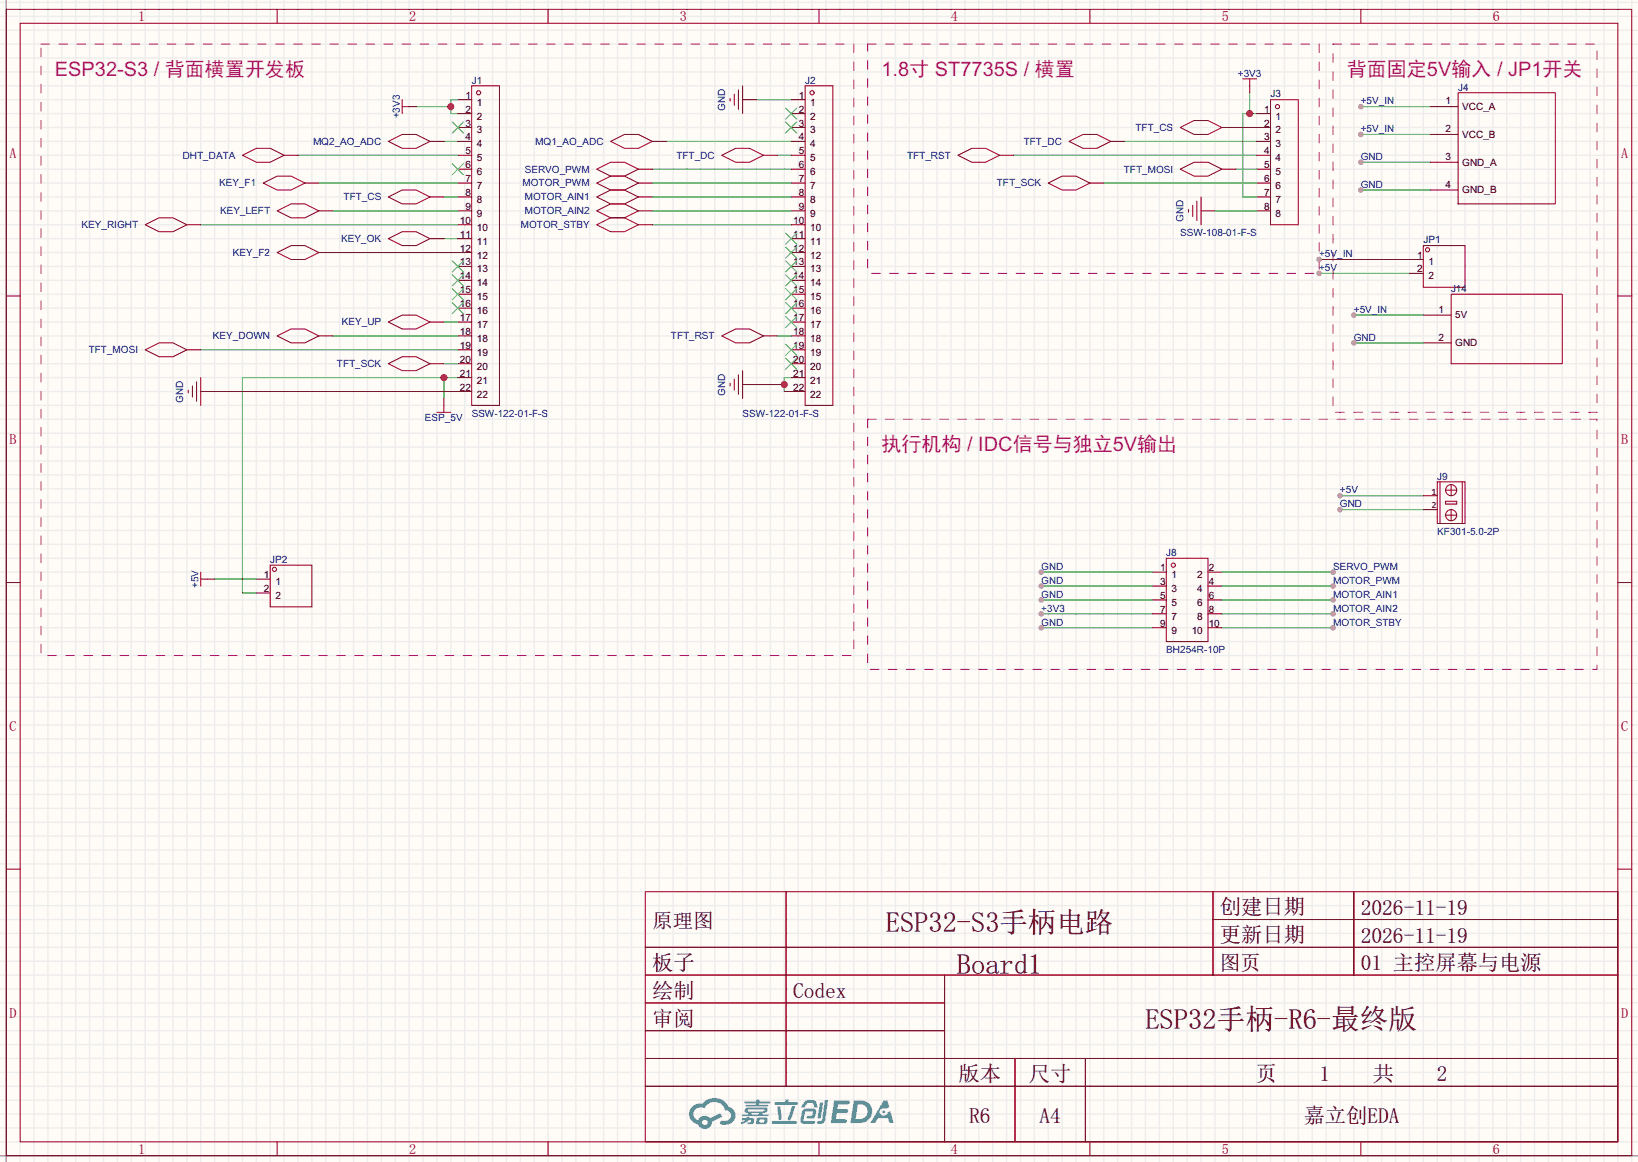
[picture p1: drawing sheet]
<svg xmlns="http://www.w3.org/2000/svg" width="299mm" height="212mm" viewBox="0 0 299 212" stroke-linecap="round" stroke-linejoin="round" font-family="sans-serif">
<path d="M0 0h299.5v212.4h-299.5z" fill="#fffcf7"/>
<g fill="none" stroke="#ededed" stroke-width=".25">
<path d="M0 .4h299.5M0 3h299.5M0 5.5h299.5M0 8.1h299.5M0 10.6h299.5M0 13.1h299.5M0 15.7h299.5M0 18.2h299.5M1.1 0v212.4M3.7 0v212.4M6.2 0v212.4M8.8 0v212.4"/>
<path d="M11.3 0v212.4M13.8 0v212.4M16.4 0v212.4M18.9 0v212.4M21.5 0v212.4M24 0v212.4M26.5 0v212.4M29.1 0v212.4M31.6 0v212.4M34.2 0v212.4M36.7 0v212.4M39.2 0v212.4"/>
<path d="M41.8 0v212.4M44.3 0v212.4M46.9 0v212.4M49.4 0v212.4M51.9 0v212.4M54.5 0v212.4M57 0v212.4M59.6 0v212.4M62.1 0v212.4M64.6 0v212.4M67.2 0v212.4M69.7 0v212.4"/>
<path d="M72.3 0v212.4M74.8 0v212.4M77.3 0v212.4M79.9 0v212.4M82.4 0v212.4M85 0v212.4M87.5 0v212.4M90 0v212.4M92.6 0v212.4M95.1 0v212.4M97.7 0v212.4M100.2 0v212.4"/>
<path d="M102.7 0v212.4M105.3 0v212.4M107.8 0v212.4M110.4 0v212.4M112.9 0v212.4M115.4 0v212.4M118 0v212.4M120.5 0v212.4M123.1 0v212.4M125.6 0v212.4M128.1 0v212.4M130.7 0v212.4"/>
<path d="M133.2 0v212.4M135.8 0v212.4M138.3 0v212.4M140.8 0v212.4M143.4 0v212.4M145.9 0v212.4M148.5 0v212.4M151 0v212.4M153.5 0v212.4M156.1 0v212.4M158.6 0v212.4M161.2 0v212.4"/>
<path d="M163.7 0v212.4M166.2 0v212.4M168.8 0v212.4M171.3 0v212.4M173.9 0v212.4M176.4 0v212.4M178.9 0v212.4M181.5 0v212.4M184 0v212.4M186.6 0v212.4M189.1 0v212.4M191.6 0v212.4"/>
<path d="M194.2 0v212.4M196.7 0v212.4M199.3 0v212.4M201.8 0v212.4M204.3 0v212.4M206.9 0v212.4M209.4 0v212.4M212 0v212.4M214.5 0v212.4M217 0v212.4M219.6 0v212.4M222.1 0v212.4"/>
<path d="M224.7 0v212.4M227.2 0v212.4M229.7 0v212.4M232.3 0v212.4M234.8 0v212.4M237.4 0v212.4M239.9 0v212.4M242.4 0v212.4M245 0v212.4M247.5 0v212.4M250.1 0v212.4M252.6 0v212.4"/>
<path d="M255.1 0v212.4M257.7 0v212.4M260.2 0v212.4M262.8 0v212.4M265.3 0v212.4M267.8 0v212.4M270.4 0v212.4M272.9 0v212.4M275.5 0v212.4M278 0v212.4M280.5 0v212.4M283.1 0v212.4"/>
<path d="M285.6 0v212.4M288.2 0v212.4M290.7 0v212.4M293.2 0v212.4M295.8 0v212.4M298.3 0v212.4M0 20.8h299.5M0 23.3h299.5M0 25.8h299.5M0 28.4h299.5M0 30.9h299.5M0 33.5h299.5"/>
<path d="M0 36h299.5M0 38.5h299.5M0 41.1h299.5M0 43.6h299.5M0 46.2h299.5M0 48.7h299.5M0 51.2h299.5M0 53.8h299.5M0 56.3h299.5M0 58.9h299.5M0 61.4h299.5M0 63.9h299.5"/>
<path d="M0 66.5h299.5M0 69h299.5M0 71.6h299.5M0 74.1h299.5M0 76.6h299.5M0 79.2h299.5M0 81.7h299.5M0 84.3h299.5M0 86.8h299.5M0 89.3h299.5M0 91.9h299.5M0 94.4h299.5"/>
<path d="M0 97h299.5M0 99.5h299.5M0 102h299.5M0 104.6h299.5M0 107.1h299.5M0 109.7h299.5M0 112.2h299.5M0 114.7h299.5M0 117.3h299.5M0 119.8h299.5M0 122.4h299.5M0 124.9h299.5"/>
<path d="M0 127.4h299.5M0 130h299.5M0 132.5h299.5M0 135.1h299.5M0 137.6h299.5M0 140.1h299.5M0 142.7h299.5M0 145.2h299.5M0 147.8h299.5M0 150.3h299.5M0 152.8h299.5M0 155.4h299.5"/>
<path d="M0 157.9h299.5M0 160.5h299.5M0 163h299.5M0 165.5h299.5M0 168.1h299.5M0 170.6h299.5M0 173.2h299.5M0 175.7h299.5M0 178.2h299.5M0 180.8h299.5M0 183.3h299.5M0 185.9h299.5"/>
<path d="M0 188.4h299.5M0 190.9h299.5M0 193.5h299.5M0 196h299.5M0 198.6h299.5M0 201.1h299.5M0 203.6h299.5M0 206.2h299.5M0 208.7h299.5M0 211.3h299.5"/>
</g>
<path d="M1.1 0v212.4M0 211.3h299.5" fill="none" stroke="#999" stroke-width=".25"/>
<g fill="none" stroke="#a10000" stroke-width=".18">
<path d="M1.1 1.7h297.2v209.6h-297.2zM3.7 4.3h292.1v204.4h-292.1zM50.7 1.7v2.6M100.2 1.7v2.6M149.7 1.7v2.6M199.3 1.7v2.6M248.8 1.7v2.6M1.1 54.1h2.6M295.8 54.1h2.5M1.1 106.5h2.6M295.8 106.5h2.5M1.1 158.9h2.6"/>
<path d="M295.8 158.9h2.5M118 163h177.8v45.7h-177.8zM118 173.2h177.8M118 178.2h177.8M143.7 163v35.6M172.7 178.2v30.5M221.8 163v15.2M221.8 168.1h74M247.5 163v15.2M118 183.3h54.7M118 193.5h177.8M118 188.4h54.7"/>
<path d="M118 198.6h177.8M185.6 193.5v15.2M198.4 193.5v15.2M50.7 208.7v2.6M100.2 208.7v2.6M149.7 208.7v2.6M199.3 208.7v2.6M248.8 208.7v2.6"/>
</g>
<g fill="#5487ff">
<path d="M152.5 201.1h1.6a1.34 1.34 0 0 1 1.2 .2 .37 .37 0 0 1-.3 .6h-1.7l-.2 .8h1.6a.37 .37 0 0 1 .4 .4 .37 .37 0 0 1-.4 .4h-1.7l-.2 1.1h.8a1.26 1.26 0 0 1 1.2 .1 .36 .36 0 0 1-.3 .6h-2.6z"/>
<path d="M161.5 201.2h.8l.3 1.2-.6 .3a.72 .72 0 0 0-1.1 .2 .72 .72 0 0 0 .3 1 .72 .72 0 0 0 1-.3l.1-.3 .5-.2 .6 2.2h-.8l-.3-.9h-1.8l-.5 .9h-.9z"/>
<path d="M149.9 201.5h.6l-.4 2.8a.31 .31 0 0 1-.3 .2 .31 .31 0 0 1-.3-.3z"/>
<path d="M150.8 201.1h.6l-.5 3.7a.97 .97 0 0 1-1.5 .5l.1-.4h.6l.2-.2z"/>
<path d="M147.1 201.4l.5-.3h1.3l.3 .4 .3 .9-.1 .1h-.5l-.3-.9h-.8l-.2 .1-.6 .8-.5-.1v-.1z"/>
<path d="M146.8 202.9l.4-.2h1.5a.69 .69 0 0 1 .5 .4 .69 .69 0 0 1-.1 .7 .74 .74 0 0 1-.8 .7h-.6a.27 .27 0 0 1-.2-.3 .27 .27 0 0 1 .3-.2l.6-.1 .2-.7h-1.4l-.3 1.7h1.9a.28 .28 0 0 1 .2 .3 .28 .28 0 0 1-.3 .3l-1.9-.1-.4-.2-.1-.5z"/>
<path d="M141.1 204.9h4.3a.28 .28 0 0 1 .3 .3 .28 .28 0 0 1-.3 .3h-4.2l-.1-.2z"/>
<path d="M144.8 202.2h.6l-.8 2.4a.3 .3 0 0 1-.4 .2 .3 .3 0 0 1-.2-.3z"/>
<path d="M142.1 202.2h.6l.2 2.2-.2 .3-.4-.2z"/>
<path d="M141.7 201.5l1.8-.1 .2-.4h.5l-.1 .4h1.5a.27 .27 0 0 1 .3 .3 .27 .27 0 0 1-.3 .3h-3.8l-.2-.1z"/>
<path d="M135.7 204.4h.8v-.2h.6l-.1 .2h.8a.7 .7 0 0 1-.5 1.1h-.6v-.4l.6-.1v-.2h-.4l-.5 .4-.8 .3-.2-.3 .8-.4h-.6z"/>
<path d="M136.1 201.3h2.1l.1-.3h.6l-.1 .3h1.9l.2 .3-.2 .1h-1.9l-.1 .2h1.6l.2 .2-.2 .2h-3.9l-.1-.4h1.8v-.2h-1.9l-.1-.1z"/>
<path d="M156.1 201.1l-.6 4.2h1.4a2.14 2.14 0 0 0 2.6-2.1 2.14 2.14 0 0 0-2.7-2.1zM156.8 201.9a1.37 1.37 0 0 1 1.8 1.1 1.37 1.37 0 0 1-1.5 1.6h-.7z"/>
<path d="M136.3 202.6a.47 .47 0 0 0-.2 .6 .47 .47 0 0 0 .6 .2l.1 .3h-1.1l-.1 .3h4.7l.2-.1-.1-.2h-1l.1-.3a.6 .6 0 0 0 .7-.2 .6 .6 0 0 0 0-.7h-3.5zM136.8 202.8h2.8l.1 .1-.1 .2h-2.8zM137.4 203.4h1.4l-.1 .3h-1.2z"/>
<path d="M138.4 204.5a.9 .9 0 0 0-.1 1 2.48 2.48 0 0 0 1.9-.2 .84 .84 0 0 0 0-1h-1.4zM138.9 204.7h.7l.1 .3-.2 .2-.7-.1z"/>
<path d="M126.6 202.3a1.91 1.91 0 0 0-.5 1.9 1.91 1.91 0 0 0 1.5 1.4 1.35 1.35 0 0 0 1.5 .8 1.35 1.35 0 0 0 1.1-1.3l1.9-.9-.4-.7-1.8 .9a1.41 1.41 0 0 0-2.3 .4 1.25 1.25 0 0 1-.6-1.8 1.25 1.25 0 0 1 1.8-.4 1.97 1.97 0 0 1 2-1.1 1.97 1.97 0 0 1 1.8 1.5 .96 .96 0 0 1 1 .8 .96 .96 0 0 1-.9 1.1h-.6a.39 .39 0 0 0-.5 .3 .39 .39 0 0 0 .4 .4 1.87 1.87 0 0 0 1.9-.5 1.87 1.87 0 0 0 .4-2l-.7-.6-.4-.2a2.86 2.86 0 0 0-4.8-.6h-.3a2.27 2.27 0 0 0-1.5 .6zM128.4 205.2a.5 .5 0 0 1 1 0 .5 .5 0 0 1-1 0z"/>
<circle cx="161.6" cy="203.3" r=".27"/>
</g>
<g fill="none" stroke="#870000" stroke-width=".18">
<path d="M83.7 18.2h2.5M144.7 18.2h2.5M83.7 38.5h2.5M83.7 36h2.5M83.7 33.5h2.5M83.7 30.9h2.5M83.7 28.4h2.5M83.7 25.8h2.5M83.7 23.3h2.5M83.7 20.8h2.5M144.7 38.5h2.5M144.7 36h2.5"/>
<path d="M144.7 33.5h2.5M144.7 30.9h2.5M144.7 28.4h2.5M144.7 25.8h2.5M144.7 23.3h2.5M144.7 20.8h2.5M229.7 38.5h2.6M229.7 36h2.6M229.7 33.5h2.6M229.7 30.9h2.6M229.7 28.4h2.6M229.7 25.8h2.6"/>
<path d="M229.7 23.3h2.6M229.7 20.8h2.6M83.7 58.9h2.5M83.7 56.3h2.5M83.7 53.8h2.5M83.7 51.2h2.5M83.7 48.7h2.5M83.7 46.2h2.5M83.7 43.6h2.5M83.7 41.1h2.5M144.7 58.9h2.5M144.7 56.3h2.5"/>
<path d="M144.7 53.8h2.5M144.7 51.2h2.5M144.7 48.7h2.5M144.7 46.2h2.5M144.7 43.6h2.5M144.7 41.1h2.5M257.7 47.4h2.5M257.7 50h2.5M83.7 71.6h2.5M83.7 69h2.5M83.7 66.5h2.5M83.7 63.9h2.5"/>
<path d="M83.7 61.4h2.5M144.7 71.6h2.5M144.7 69h2.5M144.7 66.5h2.5M144.7 63.9h2.5M144.7 61.4h2.5M46.9 105.9h2.5M46.9 108.4h2.5"/>
</g>
<g fill="none" stroke="#3c3" stroke-width=".18">
<path d="M143.6 19.7l2.1 2.1M145.7 19.7l-2.1 2.1M82.7 29.9l2 2M82.7 22.3l2 2M84.7 29.9l-2 2M84.7 22.3l-2 2M143.6 22.3l2.1 2M145.7 22.3l-2.1 2M82.7 55.3l2 2M82.7 52.8l2 2M82.7 50.2l2 2.1M82.7 47.7l2 2"/>
<path d="M84.7 55.3l-2 2M84.7 52.8l-2 2M84.7 50.2l-2 2.1M84.7 47.7l-2 2M143.6 57.8l2.1 2.1M143.6 55.3l2.1 2M143.6 52.8l2.1 2M143.6 50.2l2.1 2.1M143.6 47.7l2.1 2M143.6 45.1l2.1 2.1M143.6 42.6l2.1 2M145.7 57.8l-2.1 2.1"/>
<path d="M145.7 55.3l-2.1 2M145.7 52.8l-2.1 2M145.7 50.2l-2.1 2.1M145.7 47.7l-2.1 2M145.7 45.1l-2.1 2.1M145.7 42.6l-2.1 2M143.6 65.5l2.1 2M143.6 62.9l2.1 2.1M145.7 65.5l-2.1 2M145.7 62.9l-2.1 2.1"/>
</g>
<g fill="none" stroke="#a10000" stroke-width=".18">
<path d="M86.2 15.7h5.1v58.4h-5.1zM147.2 15.7h5.1v58.4h-5.1zM232.3 18.2h5.1v22.9h-5.1zM260.2 44.9h7.6v7.6h-7.6zM49.4 103.3h7.6v7.6h-7.6z"/>
<circle cx="87.5" cy="17" r=".38"/>
<circle cx="148.5" cy="17" r=".38"/>
<circle cx="233.6" cy="19.5" r=".38"/>
<circle cx="261" cy="45.7" r=".38"/>
<circle cx="50.2" cy="104.1" r=".38"/>
</g>
<path d="M76.1 19.5h6.3M83.7 18.2h-1.3v2.6h1.3" fill="none" stroke="#008700" stroke-width=".18"/>
<circle cx="82.4" cy="19.5" r=".63" fill="#c00"/>
<path d="M81.2 69v3.8M83.7 69h-39.4v39.4h2.6" fill="none" stroke="#008700" stroke-width=".18"/>
<circle cx="81.2" cy="69" r=".63" fill="#c00"/>
<path d="M138.3 70.3h5.1M144.7 69h-1.3v2.6h1.3" fill="none" stroke="#008700" stroke-width=".18"/>
<circle cx="143.4" cy="70.3" r=".63" fill="#c00"/>
<path d="M228.5 17v3.8M229.7 20.8h-2.5v15.2h2.5" fill="none" stroke="#008700" stroke-width=".18"/>
<circle cx="228.5" cy="20.8" r=".63" fill="#c00"/>
<g fill="none" stroke="#870000" stroke-width=".18">
<path d="M74.8 19.5h1.3M135.8 18.2h2.5M228.5 15.7v1.3M51.9 28.4h2.6M55.8 33.5h2.5M58.3 38.5h2.5M78.6 25.8h2.6M78.6 36h2.6M119.3 25.8h2.5M139.6 28.4h2.5M182.8 28.4h2.5M199.3 33.5h2.5"/>
<path d="M203.1 25.8h2.5M219.6 38.5h2.5M223.4 23.3h2.5M223.4 30.9h2.5M34.2 41.1h2.5M58.3 46.2h2.5M78.6 43.6h2.6M78.6 58.9h2.6M34.2 63.9h2.5M36.7 71.6h2.5M58.3 61.4h2.5M78.6 66.5h2.6"/>
<path d="M81.2 72.8v1.3M135.8 70.3h2.5M139.6 61.4h2.5M260.2 90.6h2.6M260.2 93.2h2.6M38 105.9h1.2"/>
</g>
<g fill="none" stroke="#a10000" stroke-width=".18">
<path d="M73.5 18.2v2.6M73.5 19.5h1.3M133.5 18v.5M134.2 17.2v2M135 16.4v3.6M135.8 15.7v5.1M227.2 14.4h2.5M228.5 14.4v1.3M44.3 28.4l2.6-1.3h2.5l2.5 1.3-2.5 1.3h-2.5zM48.1 33.5l2.6-1.3h2.5l2.6 1.3-2.6 1.2h-2.5zM50.7 38.5l2.5-1.2h2.6l2.5 1.2-2.5 1.3h-2.6zM71 25.8l2.5-1.2h2.6l2.5 1.2-2.5 1.3h-2.6z"/>
<path d="M71 36l2.5-1.3h2.6l2.5 1.3-2.5 1.3h-2.6zM111.6 25.8l2.6-1.2h2.5l2.6 1.2-2.6 1.3h-2.5zM132 28.4l2.5-1.3h2.5l2.6 1.3-2.6 1.3h-2.5zM175.1 28.4l2.6-1.3h2.5l2.6 1.3-2.6 1.3h-2.5zM191.6 33.5l2.6-1.3h2.5l2.6 1.3-2.6 1.2h-2.5zM195.5 25.8l2.5-1.2h2.5l2.6 1.2-2.6 1.3h-2.5zM215.8 23.3l2.5-1.3h2.6l2.5 1.3-2.5 1.3h-2.6zM215.8 30.9l2.5-1.2h2.6l2.5 1.2-2.5 1.3h-2.6zM217.3 38.3v.5M218.1 37.5v2.1M218.8 36.8v3.5M219.6 36v5.1"/>
<path d="M26.5 41.1l2.6-1.3h2.5l2.6 1.3-2.6 1.3h-2.5zM50.7 46.2l2.5-1.3h2.6l2.5 1.3-2.5 1.2h-2.6zM71 43.6l2.5-1.2h2.6l2.5 1.2-2.5 1.3h-2.6zM71 58.9l2.5-1.3h2.6l2.5 1.3-2.5 1.2h-2.6zM26.5 63.9l2.6-1.2h2.5l2.6 1.2-2.6 1.3h-2.5zM34.4 71.3v.5M35.2 70.5v2.1M35.9 69.8v3.5M36.7 69v5.1M50.7 61.4l2.5-1.3h2.6l2.5 1.3-2.5 1.3h-2.6zM71 66.5l2.5-1.3h2.6l2.5 1.3-2.5 1.3h-2.6zM79.9 75.4h2.5"/>
<path d="M81.2 74.1v1.3M132 61.4l2.5-1.3h2.5l2.6 1.3-2.6 1.3h-2.5zM133.5 70v.5M134.2 69.3v2M135 68.5v3.6M135.8 67.8v5M262.8 88.1h5v7.6h-5zM263.3 88.1v7.6M264.3 91.6h2v.5h-2zM264.3 89.6h2M264.3 94.2h2M265.3 88.6v2"/>
<path d="M265.3 93.2v2M267.3 88.1v7.6M36.7 104.6v2.5M36.7 105.9h1.3"/>
<circle cx="265.3" cy="89.6" r="1.02"/>
<circle cx="265.3" cy="94.2" r="1.02"/>
</g>
<g fill="none" stroke="#008700" stroke-width=".18">
<path d="M138.3 18.2h6.4M54.5 28.4h29.2M58.3 33.5h25.4M60.8 38.5h22.9M81.2 25.8h2.5M81.2 36h2.5M121.8 25.8h22.9M142.1 28.4h2.6M185.3 28.4h44.4M201.8 33.5h27.9M205.6 25.8h24.1M222.1 38.5h7.6"/>
<path d="M225.9 23.3h3.8M225.9 30.9h3.8M36.7 41.1h47M60.8 46.2h22.9M81.2 43.6h2.5M81.2 58.9h2.5M36.7 63.9h47M39.2 71.6h44.5M60.8 61.4h22.9M81.2 66.5h2.5M142.1 61.4h2.6M245 90.6h15.2"/>
<path d="M39.2 105.9h7.7"/>
</g>
<circle cx="245" cy="90.6" r=".51" fill="#999"/>
<path d="M245 93.2h15.2" fill="none" stroke="#008700" stroke-width=".18"/>
<circle cx="245" cy="93.2" r=".51" fill="#999"/>
<path d="M248.8 19.5h12.7M119.3 30.9h25.4M119.3 33.5h25.4M119.3 36h25.4M119.3 38.5h25.4M119.3 41.1h25.4" fill="none" stroke="#008700" stroke-width=".18"/>
<path d="M261.5 19.5h5.1M116.7 30.9h2.6M116.7 33.5h2.6M116.7 36h2.6M116.7 38.5h2.6M261.5 24.6h5.1M261.5 29.7h5.1M261.5 34.7h5.1M116.7 41.1h2.6" fill="none" stroke="#870000" stroke-width=".18"/>
<path d="M266.6 17h17.8v20.3h-17.8zM109.1 30.9l2.5-1.2h2.6l2.5 1.2-2.5 1.3h-2.6zM109.1 33.5l2.5-1.3h2.6l2.5 1.3-2.5 1.2h-2.6zM109.1 36l2.5-1.3h2.6l2.5 1.3-2.5 1.3h-2.6zM109.1 38.5l2.5-1.2h2.6l2.5 1.2-2.5 1.3h-2.6zM109.1 41.1l2.5-1.3h2.6l2.5 1.3-2.5 1.3h-2.6z" fill="none" stroke="#a10000" stroke-width=".18"/>
<path d="M7.5 8.1h148.6v111.7h-148.6zM158.6 8.1h82.6v41.9h-82.6zM243.7 8.1h48.3v67.3h-48.3zM158.6 76.6h133.4v45.8h-133.4z" fill="none" stroke="#ab00ab" stroke-width=".18" stroke-dasharray="1.5 1.8"/>
<circle cx="248.8" cy="19.5" r=".51" fill="#999"/>
<path d="M248.8 24.6h12.7" fill="none" stroke="#008700" stroke-width=".18"/>
<circle cx="248.8" cy="24.6" r=".51" fill="#999"/>
<path d="M248.8 29.7h12.7" fill="none" stroke="#008700" stroke-width=".18"/>
<circle cx="248.8" cy="29.7" r=".51" fill="#999"/>
<path d="M248.8 34.7h12.7" fill="none" stroke="#008700" stroke-width=".18"/>
<circle cx="248.8" cy="34.7" r=".51" fill="#999"/>
<g fill="none" stroke="#a10000" stroke-width=".18">
<path d="M213.2 102h7.7v15.3h-7.7z"/>
<circle cx="214.5" cy="103.3" r=".38"/>
</g>
<path d="M210.7 104.6h2.5M210.7 114.7h2.5M210.7 107.1h2.5M210.7 112.2h2.5M210.7 109.7h2.5M220.9 104.6h2.5M220.9 114.7h2.5M220.9 107.1h2.5M220.9 112.2h2.5M220.9 109.7h2.5" fill="none" stroke="#870000" stroke-width=".18"/>
<path d="M190.4 104.6h20.3" fill="none" stroke="#008700" stroke-width=".18"/>
<circle cx="190.4" cy="104.6" r=".51" fill="#999"/>
<path d="M223.4 114.7h20.3" fill="none" stroke="#008700" stroke-width=".18"/>
<circle cx="243.7" cy="114.7" r=".51" fill="#999"/>
<path d="M190.4 107.1h20.3" fill="none" stroke="#008700" stroke-width=".18"/>
<circle cx="190.4" cy="107.1" r=".51" fill="#999"/>
<path d="M223.4 112.2h20.3" fill="none" stroke="#008700" stroke-width=".18"/>
<circle cx="243.7" cy="112.2" r=".51" fill="#999"/>
<path d="M190.4 109.7h20.3" fill="none" stroke="#008700" stroke-width=".18"/>
<circle cx="190.4" cy="109.7" r=".51" fill="#999"/>
<path d="M223.4 109.7h20.3" fill="none" stroke="#008700" stroke-width=".18"/>
<circle cx="243.7" cy="109.7" r=".51" fill="#999"/>
<path d="M190.4 112.2h20.3" fill="none" stroke="#008700" stroke-width=".18"/>
<circle cx="190.4" cy="112.2" r=".51" fill="#999"/>
<path d="M223.4 107.1h20.3" fill="none" stroke="#008700" stroke-width=".18"/>
<circle cx="243.7" cy="107.1" r=".51" fill="#999"/>
<path d="M190.4 114.7h20.3" fill="none" stroke="#008700" stroke-width=".18"/>
<circle cx="190.4" cy="114.7" r=".51" fill="#999"/>
<path d="M223.4 104.6h20.3" fill="none" stroke="#008700" stroke-width=".18"/>
<circle cx="243.7" cy="104.6" r=".51" fill="#999"/>
<path d="M265.3 53.8h20.3v12.7h-20.3z" fill="none" stroke="#a10000" stroke-width=".18"/>
<path d="M260.2 57.6h5.1M260.2 62.7h5.1" fill="none" stroke="#870000" stroke-width=".18"/>
<path d="M241.2 47.4h16.5" fill="none" stroke="#008700" stroke-width=".18"/>
<circle cx="241.2" cy="47.4" r=".51" fill="#999"/>
<path d="M241.2 50h16.5" fill="none" stroke="#008700" stroke-width=".18"/>
<circle cx="241.2" cy="50" r=".51" fill="#999"/>
<path d="M247.5 57.6h12.7" fill="none" stroke="#008700" stroke-width=".18"/>
<circle cx="247.5" cy="57.6" r=".51" fill="#999"/>
<path d="M247.5 62.7h12.7" fill="none" stroke="#008700" stroke-width=".18"/>
<circle cx="247.5" cy="62.7" r=".51" fill="#999"/>
<g font-size="5.2">
<text x="162" y="170.3">E</text>
<text x="164.6" y="170.3">S</text>
<text x="167.2" y="170.3">P</text>
<text x="169.8" y="170.3">3</text>
<text x="172.4" y="170.3">2</text>
<text x="175" y="170.3">-</text>
<text x="177.6" y="170.3">S</text>
<text x="180.1" y="170.3">3</text>
<text x="182.7" y="170.3">手</text>
<text x="187.9" y="170.3">柄</text>
<text x="193.1" y="170.3">电路</text>
<text x="175" y="178">Board1</text>
<text x="209.4" y="188.2">E</text>
<text x="212" y="188.2">S</text>
<text x="214.6" y="188.2">P</text>
<text x="217.2" y="188.2">3</text>
<text x="219.9" y="188.2">2</text>
<text x="222.5" y="188.2">手</text>
<text x="227.7" y="188.2">柄</text>
<text x="232.9" y="188.2">-</text>
<text x="235.5" y="188.2">R</text>
<text x="238.2" y="188.2">6</text>
<text x="240.8" y="188.2">-</text>
<text x="243.4" y="188.2">最</text>
<text x="248.6" y="188.2">终</text>
<text x="253.8" y="188.2">版</text>
</g>
<g font-size="3.9">
<text x="223" y="167.1">创建日期</text>
<text x="248.8" y="167.2">2026-11-19</text>
<text x="223" y="172.2">更新日期</text>
<text x="248.8" y="172.3">2026-11-19</text>
<text x="119.3" y="177.3">板子</text>
<text x="248.8" y="177.3">0</text>
<text x="250.7" y="177.3">1</text>
<text x="254.6" y="177.3">主</text>
<text x="258.5" y="177.3">控屏</text>
<text x="266.3" y="177.3">幕与电</text>
<text x="278" y="177.3">源</text>
<text x="119.3" y="182.4">绘制</text>
<text x="145" y="182.4">Codex</text>
<text x="119.3" y="187.5">审阅</text>
<text x="175.2" y="197.6">版本</text>
<text x="188.1" y="197.6">尺寸</text>
<text x="229.6" y="197.6">页</text>
<text x="241.3" y="197.6">1</text>
<text x="251" y="197.6">共</text>
<text x="262.7" y="197.6">2</text>
<text x="177.2" y="205.3">R6</text>
<text x="190.1" y="205.2">A4</text>
<text x="238.3" y="205.2">嘉立</text>
<text x="246.1" y="205.2">创EDA</text>
</g>
<g font-size="3.7" fill="#a0a">
<text x="10" y="13.9">ES</text>
<text x="14.9" y="13.9">P</text>
<text x="17.4" y="13.9">3</text>
<text x="19.4" y="13.9">2-S</text>
<text x="25.1" y="13.9">3</text>
<text x="28.1" y="13.9">/</text>
<text x="30.2" y="13.9">背面</text>
<text x="37.5" y="13.9">横置</text>
<text x="44.8" y="13.9">开发</text>
<text x="52.1" y="13.9">板</text>
<text x="161.2" y="13.9">1.</text>
<text x="164.2" y="13.9">8</text>
<text x="166.2" y="13.9">寸 ST77</text>
<text x="179.7" y="13.9">3</text>
<text x="181.7" y="13.9">5S</text>
<text x="187.2" y="13.9">/</text>
<text x="189.2" y="13.9">横置</text>
<text x="246.3" y="13.9">背面</text>
<text x="253.6" y="13.9">固定</text>
<text x="260.9" y="13.9">5</text>
<text x="262.9" y="13.9">V</text>
<text x="265.4" y="13.9">输入</text>
<text x="273.7" y="13.9">/</text>
<text x="275.7" y="13.9">JP1开</text>
<text x="285.7" y="13.9">关</text>
<text x="161.2" y="82.4">执行机</text>
<text x="172.1" y="82.4">构</text>
<text x="176.8" y="82.4">/ I</text>
<text x="179.9" y="82.4">D</text>
<text x="182.5" y="82.4">C信号</text>
<text x="192.5" y="82.4">与独</text>
<text x="199.8" y="82.4">立5V</text>
<text x="207.9" y="82.4">输出</text>
</g>
<g font-size="3.7">
<text x="119.3" y="169.6">原理图</text>
<text x="223" y="177.2">图页</text>
</g>
<g font-size="2.6" fill="#a00000">
<text x="25.3" y="3.9">1</text>
<text x="74.8" y="3.9">2</text>
<text x="124.3" y="3.9">3</text>
<text x="173.8" y="3.9">4</text>
<text x="223.4" y="3.9">5</text>
<text x="272.9" y="3.9">6</text>
<text x="1.8" y="28.8">A</text>
<text x="296.4" y="28.8">A</text>
<text x="1.8" y="81.2">B</text>
<text x="296.4" y="81.2">B</text>
<text x="1.8" y="133.6">C</text>
<text x="296.4" y="133.6">C</text>
<text x="1.8" y="186">D</text>
<text x="296.4" y="186">D</text>
<text x="25.3" y="210.9">1</text>
<text x="74.8" y="210.9">2</text>
<text x="124.3" y="210.9">3</text>
<text x="173.8" y="210.9">4</text>
<text x="223.4" y="210.9">5</text>
<text x="272.9" y="210.9">6</text>
</g>
<g font-size="1.8" fill="#000080">
<text x="86.2" y="15.3">J1</text>
<text x="147.2" y="15.3">J2</text>
<text x="232.3" y="17.8">J3</text>
<text x="266.6" y="16.5">J4</text>
<text x="260.2" y="44.5">JP1</text>
<text x="265.3" y="53.4">J14</text>
<text x="262.8" y="87.7">J9</text>
<text x="213.2" y="101.6">J8</text>
<text x="49.4" y="102.9">JP2</text>
</g>
<g font-size="1.8" fill="#00f">
<text x="226.3" y="14">+3V3</text>
<text x="73.1" y="21.7" transform="rotate(-90 73.1 21.7)">+3V3</text>
<text x="132.6" y="20.3" transform="rotate(-90 132.6 20.3)">GND</text>
<text x="207.6" y="23.9">TFT_CS</text>
<text x="248.8" y="19.1">+5V_IN</text>
<text x="33.4" y="29">DHT_DATA</text>
<text x="57.2" y="26.5">MQ2_AO_ADC</text>
<text x="97.9" y="26.5">MQ1_AO_ADC</text>
<text x="123.7" y="29">TFT_DC</text>
<text x="165.8" y="29">TFT_RST</text>
<text x="187.2" y="26.5">TFT_DC</text>
<text x="248.8" y="24.2">+5V_IN</text>
<text x="248.8" y="29.2">GND</text>
<text x="40.1" y="34.1">KEY_F1</text>
<text x="95.5" y="34.1">MOTOR_PWM</text>
<text x="95.9" y="31.5">SERVO_PWM</text>
<text x="182.2" y="34.1">TFT_SCK</text>
<text x="205.5" y="31.5">TFT_MOSI</text>
<text x="248.8" y="34.3">GND</text>
<text x="14.9" y="41.7">KEY_RIGHT</text>
<text x="40.3" y="39.2">KEY_LEFT</text>
<text x="62.8" y="36.6">TFT_CS</text>
<text x="95.2" y="41.7">MOTOR_STBY</text>
<text x="95.9" y="36.6">MOTOR_AIN1</text>
<text x="95.9" y="39.2">MOTOR_AIN2</text>
<text x="216.4" y="40.6" transform="rotate(-90 216.4 40.6)">GND</text>
<text x="42.6" y="46.8">KEY_F2</text>
<text x="62.4" y="44.2">KEY_OK</text>
<text x="215.8" y="43.2">SSW-108-01-F-S</text>
<text x="241.2" y="47">+5V_IN</text>
<text x="241.2" y="49.6">+5V</text>
<text x="62.5" y="59.5">KEY_UP</text>
<text x="247.5" y="57.2">+5V_IN</text>
<text x="16.2" y="64.6">TFT_MOSI</text>
<text x="38.9" y="62">KEY_DOWN</text>
<text x="122.7" y="62">TFT_RST</text>
<text x="247.5" y="62.3">GND</text>
<text x="61.6" y="67.1">TFT_SCK</text>
<text x="33.5" y="73.6" transform="rotate(-90 33.5 73.6)">GND</text>
<text x="77.7" y="77">ESP_5V</text>
<text x="86.2" y="76.2">SSW-122-01-F-S</text>
<text x="132.6" y="72.3" transform="rotate(-90 132.6 72.3)">GND</text>
<text x="135.8" y="76.2">SSW-122-01-F-S</text>
<text x="245" y="90.2">+5V</text>
<text x="245" y="92.7">GND</text>
<text x="262.8" y="97.8">KF301-5.0-2P</text>
<text x="36.3" y="107.5" transform="rotate(-90 36.3 107.5)">+5V</text>
<text x="190.4" y="104.2">GND</text>
<text x="190.4" y="106.7">GND</text>
<text x="243.7" y="106.7">MOTOR_PWM</text>
<text x="243.7" y="104.2">SERVO_PWM</text>
<text x="190.4" y="109.3">GND</text>
<text x="190.4" y="111.8">+3V3</text>
<text x="243.7" y="111.8">MOTOR_AIN2</text>
<text x="243.7" y="109.3">MOTOR_AIN1</text>
<text x="190.4" y="114.3">GND</text>
<text x="213.2" y="119.4">BH254R-10P</text>
<text x="243.7" y="114.3">MOTOR_STBY</text>
</g>
<g font-size="1.8">
<text x="85.1" y="23.1">3</text>
<text x="85.1" y="20.6">2</text>
<text x="85.1" y="18.1">1</text>
<text x="87.2" y="21.9">2</text>
<text x="87.2" y="19.3">1</text>
<text x="146" y="23.1">3</text>
<text x="146" y="20.6">2</text>
<text x="146" y="18.1">1</text>
<text x="148.1" y="21.9">2</text>
<text x="148.1" y="19.3">1</text>
<text x="231.1" y="20.6">1</text>
<text x="231.1" y="23.1">2</text>
<text x="233.2" y="21.9">1</text>
<text x="264.3" y="19.1">1</text>
<text x="267.3" y="20.1">VCC_A</text>
<text x="85.1" y="28.2">5</text>
<text x="85.1" y="25.7">4</text>
<text x="87.2" y="29.5">5</text>
<text x="87.2" y="26.9">4</text>
<text x="87.2" y="24.4">3</text>
<text x="146" y="28.2">5</text>
<text x="146" y="25.7">4</text>
<text x="148.1" y="29.5">5</text>
<text x="148.1" y="26.9">4</text>
<text x="148.1" y="24.4">3</text>
<text x="231.1" y="25.7">3</text>
<text x="231.1" y="28.2">4</text>
<text x="233.2" y="24.4">2</text>
<text x="233.2" y="26.9">3</text>
<text x="233.2" y="29.5">4</text>
<text x="264.3" y="24.2">2</text>
<text x="264.3" y="29.2">3</text>
<text x="267.3" y="25.2">VCC_B</text>
<text x="85.1" y="35.8">8</text>
<text x="85.1" y="33.3">7</text>
<text x="85.1" y="30.8">6</text>
<text x="87.2" y="34.6">7</text>
<text x="87.2" y="32">6</text>
<text x="146" y="35.8">8</text>
<text x="146" y="33.3">7</text>
<text x="146" y="30.8">6</text>
<text x="148.1" y="34.6">7</text>
<text x="148.1" y="32">6</text>
<text x="231.1" y="30.8">5</text>
<text x="231.1" y="33.3">6</text>
<text x="231.1" y="35.8">7</text>
<text x="233.2" y="32">5</text>
<text x="233.2" y="34.6">6</text>
<text x="264.3" y="34.3">4</text>
<text x="267.3" y="30.3">GND_A</text>
<text x="267.3" y="35.3">GND_B</text>
<text x="84.1" y="40.9">10</text>
<text x="85.1" y="38.4">9</text>
<text x="87.2" y="39.6">9</text>
<text x="87.2" y="37.1">8</text>
<text x="145" y="40.9">10</text>
<text x="146" y="38.4">9</text>
<text x="148.1" y="39.6">9</text>
<text x="148.1" y="37.1">8</text>
<text x="231.1" y="38.4">8</text>
<text x="233.2" y="37.1">7</text>
<text x="233.2" y="39.6">8</text>
<text x="84.1" y="46">12</text>
<text x="84.1" y="43.5">11</text>
<text x="87.2" y="47.3">12</text>
<text x="87.2" y="44.7">11</text>
<text x="87.2" y="42.2">10</text>
<text x="145" y="46">12</text>
<text x="145" y="43.5">11</text>
<text x="148.1" y="47.3">12</text>
<text x="148.1" y="44.7">11</text>
<text x="148.1" y="42.2">10</text>
<text x="259.1" y="47.3">1</text>
<text x="84.1" y="53.6">15</text>
<text x="84.1" y="51.1">14</text>
<text x="84.1" y="48.5">13</text>
<text x="87.2" y="52.3">14</text>
<text x="87.2" y="49.8">13</text>
<text x="145" y="53.6">15</text>
<text x="145" y="51.1">14</text>
<text x="145" y="48.5">13</text>
<text x="148.1" y="52.3">14</text>
<text x="148.1" y="49.8">13</text>
<text x="259.1" y="49.8">2</text>
<text x="261.2" y="48.5">1</text>
<text x="261.2" y="51.1">2</text>
<text x="84.1" y="58.7">17</text>
<text x="84.1" y="56.2">16</text>
<text x="87.2" y="60">17</text>
<text x="87.2" y="57.4">16</text>
<text x="87.2" y="54.9">15</text>
<text x="145" y="58.7">17</text>
<text x="145" y="56.2">16</text>
<text x="148.1" y="60">17</text>
<text x="148.1" y="57.4">16</text>
<text x="148.1" y="54.9">15</text>
<text x="263" y="57.2">1</text>
<text x="266.1" y="58.2">5V</text>
<text x="84.1" y="63.8">19</text>
<text x="84.1" y="61.2">18</text>
<text x="87.2" y="65">19</text>
<text x="87.2" y="62.5">18</text>
<text x="145" y="63.8">19</text>
<text x="145" y="61.2">18</text>
<text x="148.1" y="65">19</text>
<text x="148.1" y="62.5">18</text>
<text x="263" y="62.3">2</text>
<text x="266.1" y="63.3">GND</text>
<text x="84.1" y="71.4">22</text>
<text x="84.1" y="68.9">21</text>
<text x="84.1" y="66.3">20</text>
<text x="87.2" y="70.1">21</text>
<text x="87.2" y="67.6">20</text>
<text x="145" y="71.4">22</text>
<text x="145" y="68.9">21</text>
<text x="145" y="66.3">20</text>
<text x="148.1" y="70.1">21</text>
<text x="148.1" y="67.6">20</text>
<text x="87.2" y="72.7">22</text>
<text x="148.1" y="72.7">22</text>
<text x="48.3" y="105.7">1</text>
<text x="50.3" y="107">1</text>
<text x="212.1" y="104.4">1</text>
<text x="212.1" y="107">3</text>
<text x="214.2" y="105.7">1</text>
<text x="218.9" y="105.7">2</text>
<text x="221" y="107">4</text>
<text x="221" y="104.4">2</text>
<text x="48.3" y="108.2">2</text>
<text x="50.3" y="109.5">2</text>
<text x="212.1" y="109.5">5</text>
<text x="212.1" y="112">7</text>
<text x="214.2" y="108.2">3</text>
<text x="214.2" y="110.8">5</text>
<text x="214.2" y="113.3">7</text>
<text x="218.9" y="113.3">8</text>
<text x="218.9" y="110.8">6</text>
<text x="218.9" y="108.2">4</text>
<text x="221" y="112">8</text>
<text x="221" y="109.5">6</text>
<text x="212.1" y="114.6">9</text>
<text x="214.2" y="115.8">9</text>
<text x="217.9" y="115.8">10</text>
<text x="221" y="114.6">10</text>
</g>
<g font-size="1.7">
<text x="261.7" y="90.4">1</text>
<text x="261.7" y="92.9">2</text>
</g>
</svg>
